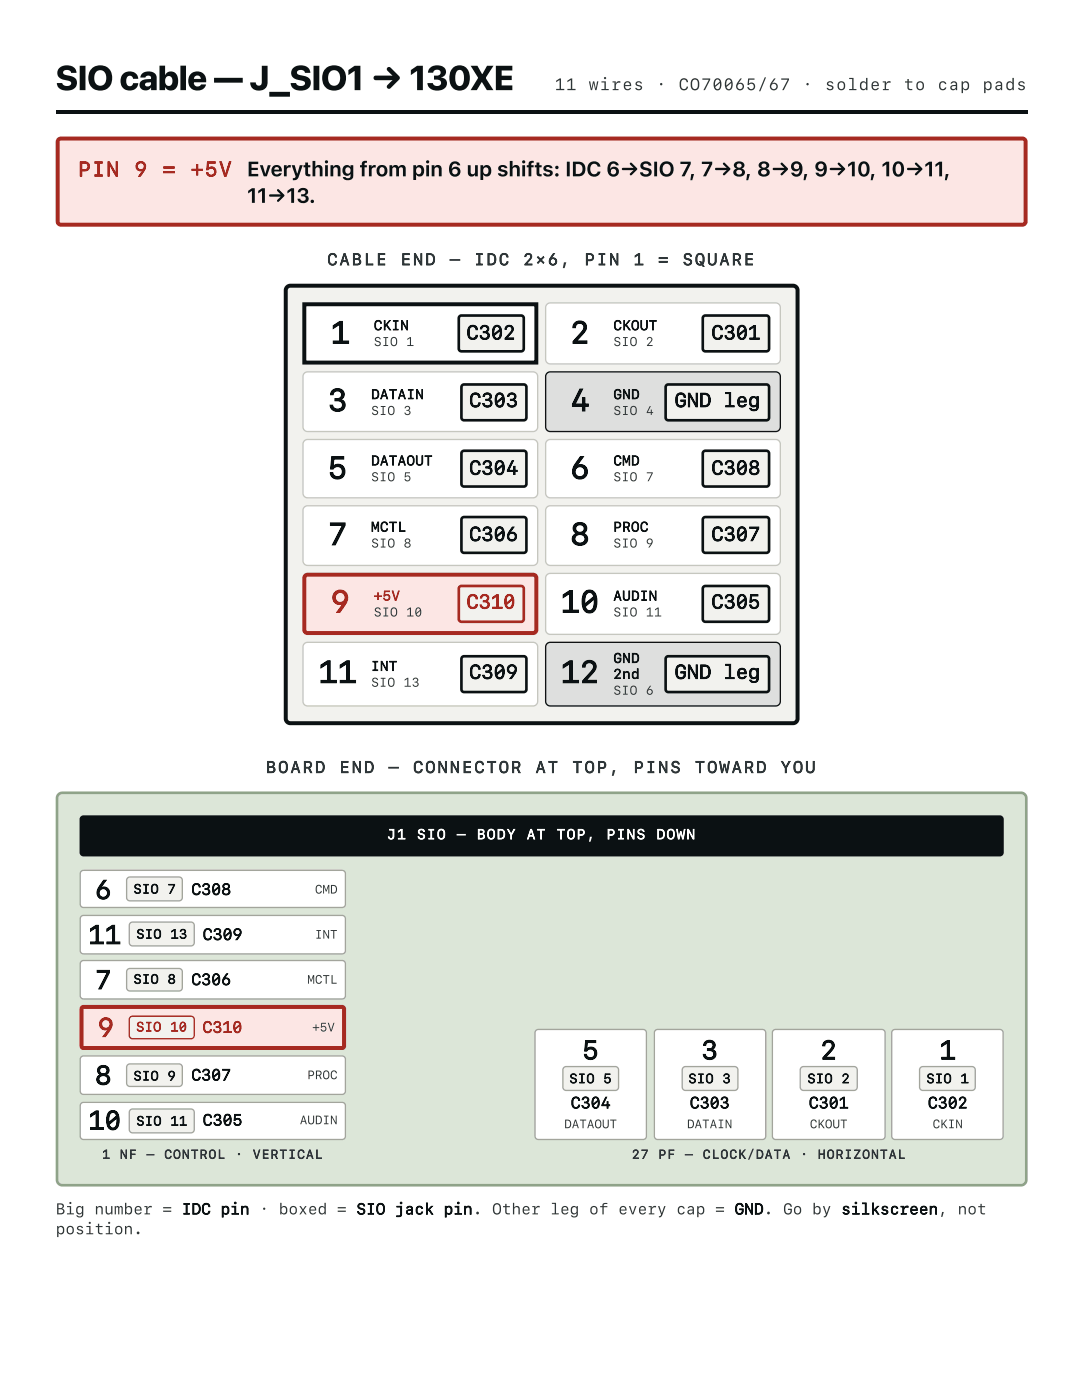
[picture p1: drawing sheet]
<svg xmlns="http://www.w3.org/2000/svg" width="216mm" height="279mm" viewBox="0 0 216 279" stroke-linecap="round" stroke-linejoin="round" font-family="sans-serif">
<path d="M11.1 22h194v.8h-194z" fill="#0b1113"/>
<path d="M11.7 27.8l.5-.2h191.8a.66 .66 0 0 1 .7 .7v15.9a.66 .66 0 0 1-.7 .6h-191.8a.66 .66 0 0 1-.7-.6v-15.9z" fill="#fce6e4"/>
<path d="M11.7 27.8l.5-.2h191.8a.66 .66 0 0 1 .7 .7v15.9a.66 .66 0 0 1-.7 .6h-191.8a.66 .66 0 0 1-.7-.6v-15.9z" fill="none" stroke="#a62a21" stroke-width=".79" stroke-linecap="butt"/>
<path d="M57.3 57.3l.6-.3h100.3a.93 .93 0 0 1 .9 .9v85.5a.93 .93 0 0 1-.9 .9h-100.3a.93 .93 0 0 1-.9-.9v-85.5z" fill="#f2f2ee"/>
<path d="M57.3 57.3l.6-.3h100.3a.93 .93 0 0 1 .9 .9v85.5a.93 .93 0 0 1-.9 .9h-100.3a.93 .93 0 0 1-.9-.9v-85.5z" fill="none" stroke="#0b1113" stroke-width=".79" stroke-linecap="butt"/>
<path d="M60.3 60.3h47.1v12.5h-47.1z" fill="#fff"/>
<path d="M60.7 60.7h46.3v11.7h-46.3z" fill="none" stroke="#0b1113" stroke-width=".79" stroke-linecap="butt"/>
<path d="M91.7 63.1l.4-.1h11.9a.53 .53 0 0 1 .5 .5v6.1a.53 .53 0 0 1-.5 .5h-11.9a.53 .53 0 0 1-.6-.5v-6.1z" fill="#f2f2ee"/>
<path d="M91.7 63.1l.4-.1h11.9a.53 .53 0 0 1 .5 .5v6.1a.53 .53 0 0 1-.5 .5h-11.9a.53 .53 0 0 1-.6-.5v-6.1z" fill="none" stroke="#0b1113" stroke-width=".53"/>
<path d="M109.1 60.7l.7-.2h45a.93 .93 0 0 1 .9 .9v10.3a.93 .93 0 0 1-.9 .9h-45a.93 .93 0 0 1-.9-.9v-10.3z" fill="#fff"/>
<path d="M109.1 60.7l.7-.2h45a.93 .93 0 0 1 .9 .9v10.3a.93 .93 0 0 1-.9 .9h-45a.93 .93 0 0 1-.9-.9v-10.3z" fill="none" stroke="#c6c7bf" stroke-width=".26"/>
<path d="M140.4 63.1l.4-.1h12.1a.53 .53 0 0 1 .6 .5v6.1a.53 .53 0 0 1-.6 .5h-12.1a.53 .53 0 0 1-.6-.5v-6.1z" fill="#f2f2ee"/>
<path d="M140.4 63.1l.4-.1h12.1a.53 .53 0 0 1 .6 .5v6.1a.53 .53 0 0 1-.6 .5h-12.1a.53 .53 0 0 1-.6-.5v-6.1z" fill="none" stroke="#0b1113" stroke-width=".53"/>
<path d="M60.7 74.5l.7-.3h45a.93 .93 0 0 1 .9 .9v10.1a.93 .93 0 0 1-.9 .9h-45a.93 .93 0 0 1-.9-.9v-10.1z" fill="#fff"/>
<path d="M60.7 74.5l.7-.3h45a.93 .93 0 0 1 .9 .9v10.1a.93 .93 0 0 1-.9 .9h-45a.93 .93 0 0 1-.9-.9v-10.1z" fill="none" stroke="#c6c7bf" stroke-width=".26"/>
<path d="M92.2 76.9l.4-.2h11.9a.53 .53 0 0 1 .5 .6v6a.53 .53 0 0 1-.5 .6h-11.9a.53 .53 0 0 1-.5-.6v-6z" fill="#f2f2ee"/>
<path d="M92.2 76.9l.4-.2h11.9a.53 .53 0 0 1 .5 .6v6a.53 .53 0 0 1-.5 .6h-11.9a.53 .53 0 0 1-.5-.6v-6z" fill="none" stroke="#0b1113" stroke-width=".53"/>
<path d="M109.1 74.5l.7-.3h45a.93 .93 0 0 1 .9 .9v10.1a.93 .93 0 0 1-.9 .9h-45a.93 .93 0 0 1-.9-.9v-10.1z" fill="#dedfde"/>
<path d="M109.1 74.5l.7-.3h45a.93 .93 0 0 1 .9 .9v10.1a.93 .93 0 0 1-.9 .9h-45a.93 .93 0 0 1-.9-.9v-10.1z" fill="none" stroke="#111" stroke-width=".26"/>
<path d="M133 76.9l.3-.2h19.6a.53 .53 0 0 1 .6 .6v6a.53 .53 0 0 1-.6 .6h-19.6a.53 .53 0 0 1-.5-.6v-6z" fill="#f2f2ee"/>
<path d="M133 76.9l.3-.2h19.6a.53 .53 0 0 1 .6 .6v6a.53 .53 0 0 1-.6 .6h-19.6a.53 .53 0 0 1-.5-.6v-6z" fill="none" stroke="#0b1113" stroke-width=".53"/>
<path d="M60.7 88l.7-.3h45a.93 .93 0 0 1 .9 .9v9.8a.93 .93 0 0 1-.9 1h-45a.93 .93 0 0 1-.9-1v-9.8z" fill="#fff"/>
<path d="M60.7 88l.7-.3h45a.93 .93 0 0 1 .9 .9v9.8a.93 .93 0 0 1-.9 1h-45a.93 .93 0 0 1-.9-1v-9.8z" fill="none" stroke="#c6c7bf" stroke-width=".26"/>
<path d="M92.2 90.1l.4-.1h11.9a.53 .53 0 0 1 .5 .5v6.1a.53 .53 0 0 1-.5 .5h-11.9a.53 .53 0 0 1-.5-.5v-6.1z" fill="#f2f2ee"/>
<path d="M92.2 90.1l.4-.1h11.9a.53 .53 0 0 1 .5 .5v6.1a.53 .53 0 0 1-.5 .5h-11.9a.53 .53 0 0 1-.5-.5v-6.1z" fill="none" stroke="#0b1113" stroke-width=".53"/>
<path d="M109.1 88l.7-.3h45a.93 .93 0 0 1 .9 .9v9.8a.93 .93 0 0 1-.9 1h-45a.93 .93 0 0 1-.9-1v-9.8z" fill="#fff"/>
<path d="M109.1 88l.7-.3h45a.93 .93 0 0 1 .9 .9v9.8a.93 .93 0 0 1-.9 1h-45a.93 .93 0 0 1-.9-1v-9.8z" fill="none" stroke="#c6c7bf" stroke-width=".26"/>
<path d="M140.4 90.1l.4-.1h12.1a.53 .53 0 0 1 .6 .5v6.1a.53 .53 0 0 1-.6 .5h-12.1a.53 .53 0 0 1-.6-.5v-6.1z" fill="#f2f2ee"/>
<path d="M140.4 90.1l.4-.1h12.1a.53 .53 0 0 1 .6 .5v6.1a.53 .53 0 0 1-.6 .5h-12.1a.53 .53 0 0 1-.6-.5v-6.1z" fill="none" stroke="#0b1113" stroke-width=".53"/>
<path d="M60.7 101.2l.7-.3h45a.93 .93 0 0 1 .9 1v10a.93 .93 0 0 1-.9 .9h-45a.93 .93 0 0 1-.9-.9v-10z" fill="#fff"/>
<path d="M60.7 101.2l.7-.3h45a.93 .93 0 0 1 .9 1v10a.93 .93 0 0 1-.9 .9h-45a.93 .93 0 0 1-.9-.9v-10z" fill="none" stroke="#c6c7bf" stroke-width=".26"/>
<path d="M92.2 103.3l.4-.1h11.9a.53 .53 0 0 1 .5 .5v6.1a.53 .53 0 0 1-.5 .5h-11.9a.53 .53 0 0 1-.5-.5v-6.1z" fill="#f2f2ee"/>
<path d="M92.2 103.3l.4-.1h11.9a.53 .53 0 0 1 .5 .5v6.1a.53 .53 0 0 1-.5 .5h-11.9a.53 .53 0 0 1-.5-.5v-6.1z" fill="none" stroke="#0b1113" stroke-width=".53"/>
<path d="M109.1 101.2l.7-.3h45a.93 .93 0 0 1 .9 1v10a.93 .93 0 0 1-.9 .9h-45a.93 .93 0 0 1-.9-.9v-10z" fill="#fff"/>
<path d="M109.1 101.2l.7-.3h45a.93 .93 0 0 1 .9 1v10a.93 .93 0 0 1-.9 .9h-45a.93 .93 0 0 1-.9-.9v-10z" fill="none" stroke="#c6c7bf" stroke-width=".26"/>
<path d="M140.4 103.3l.4-.1h12.1a.53 .53 0 0 1 .6 .5v6.1a.53 .53 0 0 1-.6 .5h-12.1a.53 .53 0 0 1-.6-.5v-6.1z" fill="#f2f2ee"/>
<path d="M140.4 103.3l.4-.1h12.1a.53 .53 0 0 1 .6 .5v6.1a.53 .53 0 0 1-.6 .5h-12.1a.53 .53 0 0 1-.6-.5v-6.1z" fill="none" stroke="#0b1113" stroke-width=".53"/>
<path d="M60.9 114.9l.5-.2h45a.66 .66 0 0 1 .6 .7v10.3a.66 .66 0 0 1-.6 .6h-45a.66 .66 0 0 1-.7-.6v-10.3z" fill="#fce6e4"/>
<path d="M60.9 114.9l.5-.2h45a.66 .66 0 0 1 .6 .7v10.3a.66 .66 0 0 1-.6 .6h-45a.66 .66 0 0 1-.7-.6v-10.3z" fill="none" stroke="#a62a21" stroke-width=".79" stroke-linecap="butt"/>
<path d="M91.7 117.1l.4-.2h11.9a.53 .53 0 0 1 .5 .6v6.1a.53 .53 0 0 1-.5 .5h-11.9a.53 .53 0 0 1-.6-.5v-6.1z" fill="#f2f2ee"/>
<path d="M91.7 117.1l.4-.2h11.9a.53 .53 0 0 1 .5 .6v6.1a.53 .53 0 0 1-.5 .5h-11.9a.53 .53 0 0 1-.6-.5v-6.1z" fill="none" stroke="#a62a21" stroke-width=".53"/>
<path d="M109.1 114.7l.7-.3h45a.93 .93 0 0 1 .9 1v10.3a.93 .93 0 0 1-.9 .9h-45a.93 .93 0 0 1-.9-.9v-10.3z" fill="#fff"/>
<path d="M109.1 114.7l.7-.3h45a.93 .93 0 0 1 .9 1v10.3a.93 .93 0 0 1-.9 .9h-45a.93 .93 0 0 1-.9-.9v-10.3z" fill="none" stroke="#c6c7bf" stroke-width=".26"/>
<path d="M140.4 117.1l.4-.2h12.1a.53 .53 0 0 1 .6 .6v6.1a.53 .53 0 0 1-.6 .5h-12.1a.53 .53 0 0 1-.6-.5v-6.1z" fill="#f2f2ee"/>
<path d="M140.4 117.1l.4-.2h12.1a.53 .53 0 0 1 .6 .6v6.1a.53 .53 0 0 1-.6 .5h-12.1a.53 .53 0 0 1-.6-.5v-6.1z" fill="none" stroke="#0b1113" stroke-width=".53"/>
<path d="M60.7 128.5l.7-.3h45a.93 .93 0 0 1 .9 .9v10.9a.93 .93 0 0 1-.9 .9h-45a.93 .93 0 0 1-.9-.9v-10.9z" fill="#fff"/>
<path d="M60.7 128.5l.7-.3h45a.93 .93 0 0 1 .9 .9v10.9a.93 .93 0 0 1-.9 .9h-45a.93 .93 0 0 1-.9-.9v-10.9z" fill="none" stroke="#c6c7bf" stroke-width=".26"/>
<path d="M92.2 131.1l.4-.1h11.9a.53 .53 0 0 1 .5 .5v6.1a.53 .53 0 0 1-.5 .5h-11.9a.53 .53 0 0 1-.5-.5v-6.1z" fill="#f2f2ee"/>
<path d="M92.2 131.1l.4-.1h11.9a.53 .53 0 0 1 .5 .5v6.1a.53 .53 0 0 1-.5 .5h-11.9a.53 .53 0 0 1-.5-.5v-6.1z" fill="none" stroke="#0b1113" stroke-width=".53"/>
<path d="M109.1 128.5l.7-.3h45a.93 .93 0 0 1 .9 .9v10.9a.93 .93 0 0 1-.9 .9h-45a.93 .93 0 0 1-.9-.9v-10.9z" fill="#dedfde"/>
<path d="M109.1 128.5l.7-.3h45a.93 .93 0 0 1 .9 .9v10.9a.93 .93 0 0 1-.9 .9h-45a.93 .93 0 0 1-.9-.9v-10.9z" fill="none" stroke="#111" stroke-width=".26"/>
<path d="M133 131.1l.3-.1h19.6a.53 .53 0 0 1 .6 .5v6.1a.53 .53 0 0 1-.6 .5h-19.6a.53 .53 0 0 1-.5-.5v-6.1z" fill="#f2f2ee"/>
<path d="M133 131.1l.3-.1h19.6a.53 .53 0 0 1 .6 .5v6.1a.53 .53 0 0 1-.6 .5h-19.6a.53 .53 0 0 1-.5-.5v-6.1z" fill="none" stroke="#0b1113" stroke-width=".53"/>
<path d="M11.7 158.5l.7-.3h191.3a1.06 1.06 0 0 1 1.1 1.1v76.2a1.06 1.06 0 0 1-1.1 1h-191.3a1.06 1.06 0 0 1-1-1v-76.2z" fill="#dce6d8"/>
<path d="M11.7 158.5l.7-.3h191.3a1.06 1.06 0 0 1 1.1 1.1v76.2a1.06 1.06 0 0 1-1.1 1h-191.3a1.06 1.06 0 0 1-1-1v-76.2z" fill="none" stroke="#8fa389" stroke-width=".53"/>
<path d="M16.1 163l.6-.3h182.8a.79 .79 0 0 1 .8 .8v6.6a.79 .79 0 0 1-.8 .8h-182.8a.79 .79 0 0 1-.8-.8v-6.6z" fill="#0b1113"/>
<path d="M16.2 173.9l.5-.2h51.6a.66 .66 0 0 1 .6 .7v6a.66 .66 0 0 1-.6 .7h-51.6a.66 .66 0 0 1-.7-.7v-6z" fill="#fff"/>
<path d="M16.2 173.9l.5-.2h51.6a.66 .66 0 0 1 .6 .7v6a.66 .66 0 0 1-.6 .7h-51.6a.66 .66 0 0 1-.7-.7v-6z" fill="none" stroke="#a3a59c" stroke-width=".26"/>
<path d="M25.5 175.2l.4-.2h9.8a.66 .66 0 0 1 .7 .7v3.4a.66 .66 0 0 1-.7 .7h-9.8a.66 .66 0 0 1-.6-.7v-3.4z" fill="#f2f2ee"/>
<path d="M25.5 175.2l.4-.2h9.8a.66 .66 0 0 1 .7 .7v3.4a.66 .66 0 0 1-.7 .7h-9.8a.66 .66 0 0 1-.6-.7v-3.4z" fill="none" stroke="#a3a59c" stroke-width=".26"/>
<path d="M16.2 182.9l.5-.2h51.6a.66 .66 0 0 1 .6 .7v6.3a.66 .66 0 0 1-.6 .7h-51.6a.66 .66 0 0 1-.7-.7v-6.3z" fill="#fff"/>
<path d="M16.2 182.9l.5-.2h51.6a.66 .66 0 0 1 .6 .7v6.3a.66 .66 0 0 1-.6 .7h-51.6a.66 .66 0 0 1-.7-.7v-6.3z" fill="none" stroke="#a3a59c" stroke-width=".26"/>
<path d="M26 184.2l.5-.2h11.6a.66 .66 0 0 1 .7 .7v3.4a.66 .66 0 0 1-.7 .7h-11.6a.66 .66 0 0 1-.7-.7v-3.4z" fill="#f2f2ee"/>
<path d="M26 184.2l.5-.2h11.6a.66 .66 0 0 1 .7 .7v3.4a.66 .66 0 0 1-.7 .7h-11.6a.66 .66 0 0 1-.7-.7v-3.4z" fill="none" stroke="#a3a59c" stroke-width=".26"/>
<path d="M16.2 191.9l.5-.2h51.6a.66 .66 0 0 1 .6 .7v6.3a.66 .66 0 0 1-.6 .7h-51.6a.66 .66 0 0 1-.7-.7v-6.3z" fill="#fff"/>
<path d="M16.2 191.9l.5-.2h51.6a.66 .66 0 0 1 .6 .7v6.3a.66 .66 0 0 1-.6 .7h-51.6a.66 .66 0 0 1-.7-.7v-6.3z" fill="none" stroke="#a3a59c" stroke-width=".26"/>
<path d="M25.5 193.5l.4-.2h9.8a.66 .66 0 0 1 .7 .6v3.2a.66 .66 0 0 1-.7 .7h-9.8a.66 .66 0 0 1-.6-.7v-3.2z" fill="#f2f2ee"/>
<path d="M25.5 193.5l.4-.2h9.8a.66 .66 0 0 1 .7 .6v3.2a.66 .66 0 0 1-.7 .7h-9.8a.66 .66 0 0 1-.6-.7v-3.2z" fill="none" stroke="#a3a59c" stroke-width=".26"/>
<path d="M16.4 201.1l.3-.1h51.6l.4 .3v7.5l-.4 .4-51.7-.1-.3-.3v-7.5z" fill="#fce6e4"/>
<path d="M16.4 201.1l.3-.1h51.6l.4 .3v7.5l-.4 .4-51.7-.1-.3-.3v-7.5z" fill="none" stroke="#a62a21" stroke-width=".79" stroke-linecap="butt"/>
<path d="M26 203l.5-.2h11.6a.66 .66 0 0 1 .7 .7v3.1a.66 .66 0 0 1-.7 .7h-11.6a.66 .66 0 0 1-.7-.7v-3.1z" fill="#f2f2ee"/>
<path d="M26 203l.5-.2h11.6a.66 .66 0 0 1 .7 .7v3.1a.66 .66 0 0 1-.7 .7h-11.6a.66 .66 0 0 1-.7-.7v-3.1z" fill="none" stroke="#a62a21" stroke-width=".26"/>
<path d="M16.2 210.9l.5-.2h51.6a.66 .66 0 0 1 .6 .7v6.4a.66 .66 0 0 1-.6 .6h-51.6a.66 .66 0 0 1-.7-.6v-6.4z" fill="#fff"/>
<path d="M16.2 210.9l.5-.2h51.6a.66 .66 0 0 1 .6 .7v6.4a.66 .66 0 0 1-.6 .6h-51.6a.66 .66 0 0 1-.7-.6v-6.4z" fill="none" stroke="#a3a59c" stroke-width=".26"/>
<path d="M25.5 212.5l.4-.2h9.8a.66 .66 0 0 1 .7 .7v3.2a.66 .66 0 0 1-.7 .6h-9.8a.66 .66 0 0 1-.6-.6v-3.2z" fill="#f2f2ee"/>
<path d="M25.5 212.5l.4-.2h9.8a.66 .66 0 0 1 .7 .7v3.2a.66 .66 0 0 1-.7 .6h-9.8a.66 .66 0 0 1-.6-.6v-3.2z" fill="none" stroke="#a3a59c" stroke-width=".26"/>
<path d="M16.2 220.2l.5-.2h51.6a.66 .66 0 0 1 .6 .7v6a.66 .66 0 0 1-.6 .7h-51.6a.66 .66 0 0 1-.7-.7v-6z" fill="#fff"/>
<path d="M16.2 220.2l.5-.2h51.6a.66 .66 0 0 1 .6 .7v6a.66 .66 0 0 1-.6 .7h-51.6a.66 .66 0 0 1-.7-.7v-6z" fill="none" stroke="#a3a59c" stroke-width=".26"/>
<path d="M26 221.5l.5-.2h11.6a.66 .66 0 0 1 .7 .7v3.4a.66 .66 0 0 1-.7 .7h-11.6a.66 .66 0 0 1-.7-.7v-3.4z" fill="#f2f2ee"/>
<path d="M26 221.5l.5-.2h11.6a.66 .66 0 0 1 .7 .7v3.4a.66 .66 0 0 1-.7 .7h-11.6a.66 .66 0 0 1-.7-.7v-3.4z" fill="none" stroke="#a3a59c" stroke-width=".26"/>
<path d="M107 205.6l.4-.2h20.9a.66 .66 0 0 1 .7 .7v20.6a.66 .66 0 0 1-.7 .7h-20.9a.66 .66 0 0 1-.6-.7v-20.6z" fill="#fff"/>
<path d="M107 205.6l.4-.2h20.9a.66 .66 0 0 1 .7 .7v20.6a.66 .66 0 0 1-.7 .7h-20.9a.66 .66 0 0 1-.6-.7v-20.6z" fill="none" stroke="#a3a59c" stroke-width=".26"/>
<path d="M112.5 213.1l.5-.2h9.8a.66 .66 0 0 1 .6 .6v3.5a.66 .66 0 0 1-.6 .6h-9.8a.66 .66 0 0 1-.7-.6v-3.5z" fill="#f2f2ee"/>
<path d="M112.5 213.1l.5-.2h9.8a.66 .66 0 0 1 .6 .6v3.5a.66 .66 0 0 1-.6 .6h-9.8a.66 .66 0 0 1-.7-.6v-3.5z" fill="none" stroke="#a3a59c" stroke-width=".26"/>
<path d="M130.8 205.6l.4-.2h20.9a.66 .66 0 0 1 .7 .7v20.6a.66 .66 0 0 1-.7 .7h-20.9a.66 .66 0 0 1-.6-.7v-20.6z" fill="#fff"/>
<path d="M130.8 205.6l.4-.2h20.9a.66 .66 0 0 1 .7 .7v20.6a.66 .66 0 0 1-.7 .7h-20.9a.66 .66 0 0 1-.6-.7v-20.6z" fill="none" stroke="#a3a59c" stroke-width=".26"/>
<path d="M136.3 213.1l.5-.2h9.8a.66 .66 0 0 1 .6 .6v3.5a.66 .66 0 0 1-.6 .6h-9.8a.66 .66 0 0 1-.7-.6v-3.5z" fill="#f2f2ee"/>
<path d="M136.3 213.1l.5-.2h9.8a.66 .66 0 0 1 .6 .6v3.5a.66 .66 0 0 1-.6 .6h-9.8a.66 .66 0 0 1-.7-.6v-3.5z" fill="none" stroke="#a3a59c" stroke-width=".26"/>
<path d="M154.3 205.6l.5-.2h21.1a.66 .66 0 0 1 .7 .7v20.6a.66 .66 0 0 1-.7 .7h-21.1a.66 .66 0 0 1-.7-.7v-20.6z" fill="#fff"/>
<path d="M154.3 205.6l.5-.2h21.1a.66 .66 0 0 1 .7 .7v20.6a.66 .66 0 0 1-.7 .7h-21.1a.66 .66 0 0 1-.7-.7v-20.6z" fill="none" stroke="#a3a59c" stroke-width=".26"/>
<path d="M159.9 213.1l.4-.2h10.1a.66 .66 0 0 1 .7 .6v3.5a.66 .66 0 0 1-.7 .6h-10.1a.66 .66 0 0 1-.6-.6v-3.5z" fill="#f2f2ee"/>
<path d="M159.9 213.1l.4-.2h10.1a.66 .66 0 0 1 .7 .6v3.5a.66 .66 0 0 1-.7 .6h-10.1a.66 .66 0 0 1-.6-.6v-3.5z" fill="none" stroke="#a3a59c" stroke-width=".26"/>
<path d="M178.1 205.6l.5-.2h20.9a.66 .66 0 0 1 .7 .7v20.6a.66 .66 0 0 1-.7 .7h-20.9a.66 .66 0 0 1-.7-.7v-20.6z" fill="#fff"/>
<path d="M178.1 205.6l.5-.2h20.9a.66 .66 0 0 1 .7 .7v20.6a.66 .66 0 0 1-.7 .7h-20.9a.66 .66 0 0 1-.7-.7v-20.6z" fill="none" stroke="#a3a59c" stroke-width=".26"/>
<path d="M183.7 213.1l.4-.2h9.8a.66 .66 0 0 1 .7 .6v3.5a.66 .66 0 0 1-.7 .6h-9.8a.66 .66 0 0 1-.6-.6v-3.5z" fill="#f2f2ee"/>
<path d="M183.7 213.1l.4-.2h9.8a.66 .66 0 0 1 .7 .6v3.5a.66 .66 0 0 1-.7 .6h-9.8a.66 .66 0 0 1-.6-.6v-3.5z" fill="none" stroke="#a3a59c" stroke-width=".26"/>
<text font-size="6.9" fill="#0b1113" x="11.1" y="18">SIO cable — J_SIO1 → 130XE</text>
<g font-size="6.2" fill="#0b1113">
<text x="66" y="68.5">1</text>
<text x="113.8" y="68.5">2</text>
<text x="65.5" y="82">3</text>
<text x="113.8" y="82">4</text>
<text x="65.5" y="95.5">5</text>
<text x="113.8" y="95.5">6</text>
<text x="65.5" y="108.7">7</text>
<text x="113.8" y="108.7">8</text>
<text x="111.9" y="122.2">10</text>
<text x="63.5" y="136.3">11</text>
<text x="111.9" y="136.3">12</text>
</g>
<text font-size="6.2" fill="#a62a21" x="66" y="122.2">9</text>
<g font-size="5.3" fill="#0b1113">
<text x="19" y="179.4">6</text>
<text x="17.6" y="188.4">11</text>
<text x="19" y="197.4">7</text>
<text x="116.2" y="211.4">5</text>
<text x="140" y="211.4">3</text>
<text x="163.7" y="211.4">2</text>
<text x="187.5" y="211.4">1</text>
<text x="19" y="216.4">8</text>
<text x="17.6" y="225.4">10</text>
</g>
<text font-size="5.3" fill="#a62a21" x="19.5" y="206.9">9</text>
<g font-size="4.1" fill="#a62a21">
<text x="15.6" y="35.2">PIN</text>
<text x="26.8" y="35.2">9</text>
<text x="32.4" y="35.2">=</text>
<text x="38.1" y="35.2">+5V</text>
</g>
<g font-size="4.1" fill="#0b1113">
<text x="49.3" y="35.2">Everything from pin 6 up shifts: IDC 6→SIO 7, 7→8, 8→9, 9→10, 10→11,</text>
<text x="49.3" y="40.5">11→13.</text>
</g>
<g font-size="4" fill="#0b1113">
<text x="93.1" y="67.7">C302</text>
<text x="141.9" y="67.7">C301</text>
<text x="93.6" y="81.2">C303</text>
<text x="134.6" y="81.2">GND leg</text>
<text x="93.6" y="94.7">C304</text>
<text x="141.9" y="94.7">C308</text>
<text x="93.6" y="107.9">C306</text>
<text x="141.9" y="107.9">C307</text>
<text x="141.9" y="121.4">C305</text>
<text x="93.6" y="135.5">C309</text>
<text x="134.6" y="135.5">GND leg</text>
</g>
<text font-size="4" fill="#a62a21" x="93.1" y="121.4">C310</text>
<g font-size="3.3" fill="#2e3639">
<text x="110.7" y="18">11</text>
<text x="117.4" y="18">wires</text>
<text x="130.9" y="18">·</text>
<text x="135.4" y="18">CO70065/67</text>
<text x="160.1" y="18">·</text>
<text x="164.6" y="18">solder</text>
<text x="180.3" y="18">to</text>
<text x="187.1" y="18">cap</text>
<text x="196.1" y="18">pads</text>
<text x="65.3" y="52.9">CABLE</text>
<text x="80" y="52.9">END</text>
<text x="89.7" y="52.9">—</text>
<text x="94.6" y="52.9">IDC</text>
<text x="104.4" y="52.9">2×6,</text>
<text x="116.6" y="52.9">PIN</text>
<text x="126.4" y="52.9">1</text>
<text x="131.3" y="52.9">=</text>
<text x="136.2" y="52.9">SQUARE</text>
<text x="53.1" y="154.3">BOARD</text>
<text x="67.7" y="154.3">END</text>
<text x="77.5" y="154.3">—</text>
<text x="82.4" y="154.3">CONNECTOR</text>
<text x="106.9" y="154.3">AT</text>
<text x="114.2" y="154.3">TOP,</text>
<text x="126.4" y="154.3">PINS</text>
<text x="138.6" y="154.3">TOWARD</text>
<text x="155.8" y="154.3">YOU</text>
</g>
<g font-size="3.2" fill="#0b1113">
<text x="38.2" y="178.6">C308</text>
<text x="40.4" y="187.6">C309</text>
<text x="38.2" y="196.6">C306</text>
<text x="38.2" y="215.6">C307</text>
<text x="113.9" y="221.2">C304</text>
<text x="137.6" y="221.2">C303</text>
<text x="161.4" y="221.2">C301</text>
<text x="185.1" y="221.2">C302</text>
<text x="40.4" y="224.6">C305</text>
</g>
<text font-size="3.2" fill="#a62a21" x="40.4" y="206.1">C310</text>
<g font-size="3.1" fill="#2e3639">
<text x="11.1" y="242.4">Big number = IDC pin · boxed = SIO jack pin. Other leg of every cap = GND. Go by silkscreen, not</text>
<text x="11.1" y="246.3">position.</text>
</g>
<g font-size="2.9" fill="#fff">
<text x="77.2" y="167.5">J1</text>
<text x="83.2" y="167.5">SIO</text>
<text x="91.2" y="167.5">—</text>
<text x="95.1" y="167.5">BODY</text>
<text x="105.1" y="167.5">AT</text>
<text x="111.1" y="167.5">TOP,</text>
<text x="121" y="167.5">PINS</text>
<text x="131" y="167.5">DOWN</text>
</g>
<g font-size="2.8" fill="#0b1113">
<text x="74.6" y="65.9">CKIN</text>
<text x="122.4" y="65.9">CKOUT</text>
<text x="74" y="79.6">DATAIN</text>
<text x="122.4" y="79.6">GND</text>
<text x="74" y="92.9">DATAOUT</text>
<text x="122.4" y="92.9">CMD</text>
<text x="74" y="106.1">MCTL</text>
<text x="122.4" y="106.1">PROC</text>
<text x="122.4" y="119.9">AUDIN</text>
<text x="74" y="133.9">INT</text>
<text x="122.4" y="132.3">GND</text>
<text x="122.4" y="135.5">2nd</text>
</g>
<text font-size="2.8" fill="#a62a21" x="74.6" y="119.9">+5V</text>
<g font-size="2.7" fill="#0b1113">
<text x="26.6" y="178.3">SIO 7</text>
<text x="27.2" y="187.3">SIO 13</text>
<text x="26.6" y="196.3">SIO 8</text>
<text x="26.6" y="215.6">SIO 9</text>
<text x="113.6" y="216.2">SIO 5</text>
<text x="137.3" y="216.2">SIO 3</text>
<text x="161.1" y="216.2">SIO 2</text>
<text x="184.8" y="216.2">SIO 1</text>
<text x="27.2" y="224.6">SIO 11</text>
</g>
<text font-size="2.7" fill="#a62a21" x="27.1" y="205.8">SIO 10</text>
<g font-size="2.5" fill="#2e3639">
<text x="74.6" y="69.1">SIO 1</text>
<text x="122.4" y="69.1">SIO 2</text>
<text x="74" y="82.8">SIO 3</text>
<text x="122.4" y="82.8">SIO 4</text>
<text x="74" y="96">SIO 5</text>
<text x="122.4" y="96">SIO 7</text>
<text x="74" y="109.3">SIO 8</text>
<text x="122.4" y="109.3">SIO 9</text>
<text x="74.6" y="123">SIO 10</text>
<text x="122.4" y="123">SIO 11</text>
<text x="74" y="137.1">SIO 13</text>
<text x="122.4" y="138.6">SIO 6</text>
<text x="20.4" y="231.2">1</text>
<text x="23.9" y="231.2">NF</text>
<text x="29.2" y="231.2">—</text>
<text x="32.8" y="231.2">CONTROL</text>
<text x="46.9" y="231.2">·</text>
<text x="50.4" y="231.2">VERTICAL</text>
<text x="126.1" y="231.2">27</text>
<text x="131.4" y="231.2">PF</text>
<text x="136.7" y="231.2">—</text>
<text x="140.2" y="231.2">CLOCK/DATA</text>
<text x="159.7" y="231.2">·</text>
<text x="163.2" y="231.2">HORIZONTAL</text>
</g>
<g font-size="2.4" fill="#2e3639">
<text x="62.8" y="178.3">CMD</text>
<text x="62.8" y="187.3">INT</text>
<text x="61.3" y="196.3">MCTL</text>
<text x="62.3" y="205.8">+5V</text>
<text x="61.3" y="215.4">PROC</text>
<text x="59.8" y="224.4">AUDIN</text>
<text x="112.6" y="225.2">DATAOUT</text>
<text x="137.1" y="225.2">DATAIN</text>
<text x="161.6" y="225.2">CKOUT</text>
<text x="186.1" y="225.2">CKIN</text>
</g>
</svg>
